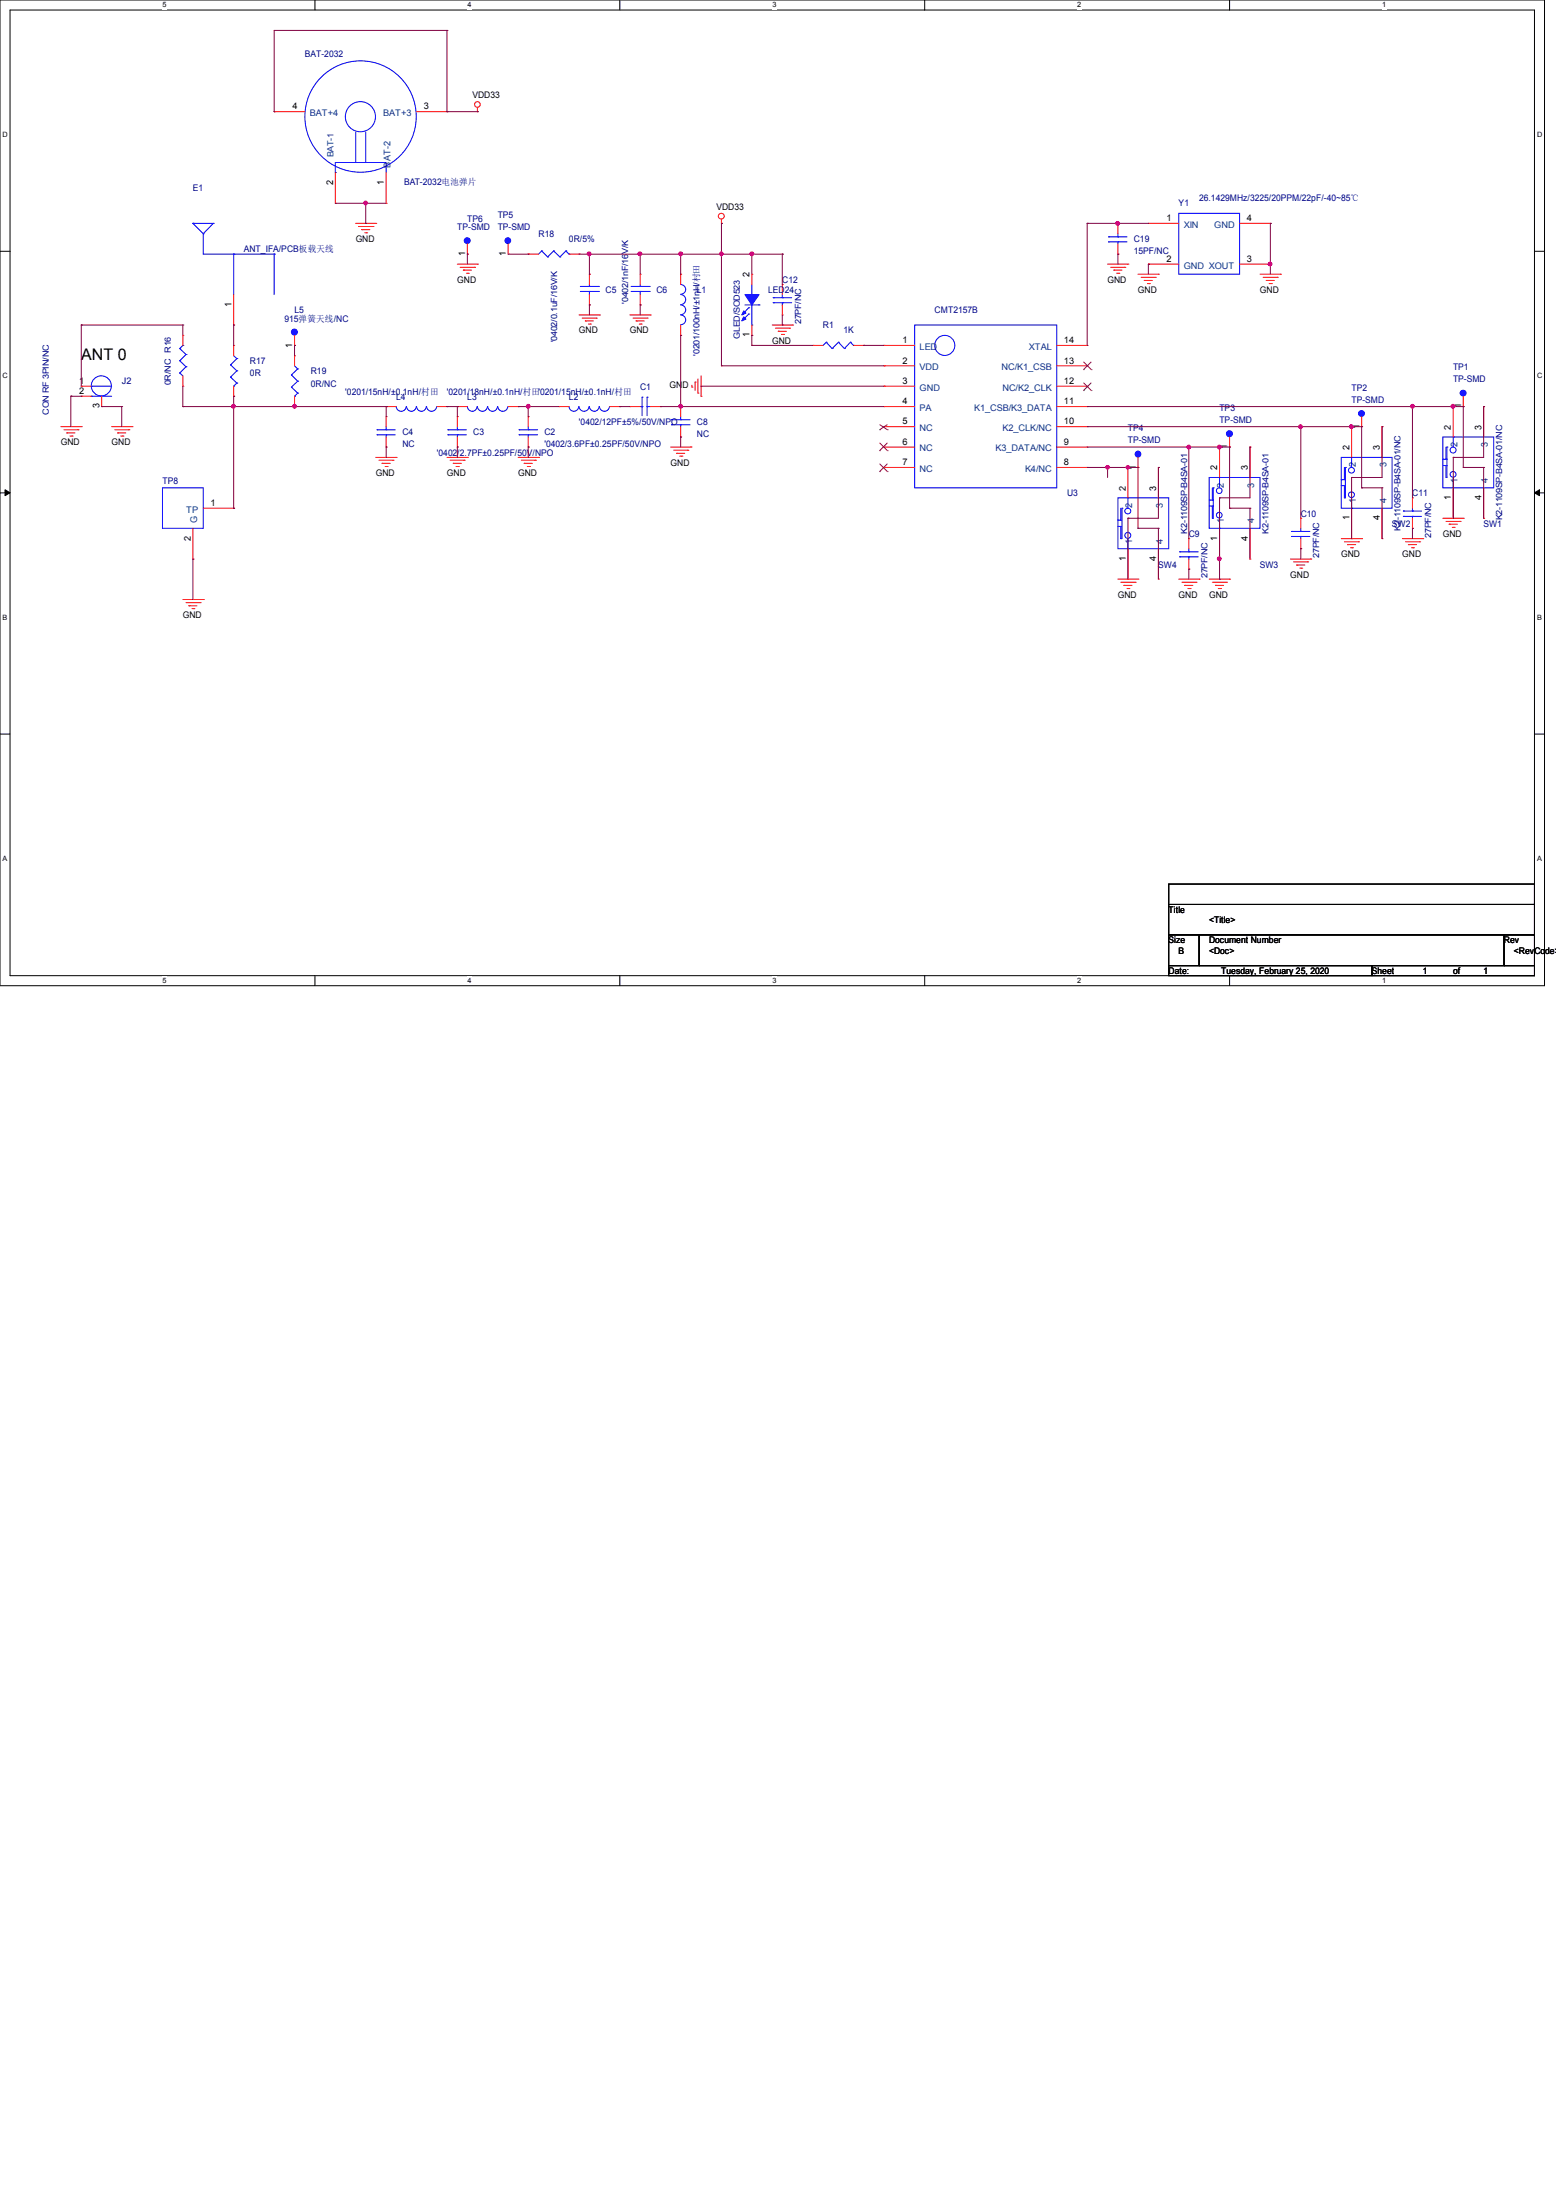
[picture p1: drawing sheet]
<svg xmlns="http://www.w3.org/2000/svg" width="210mm" height="297mm" viewBox="0 0 210 297" stroke-linecap="round" stroke-linejoin="round" font-family="sans-serif">
<path d="M0 0h208.4v133h-208.4zM1.4 1.4h205.7v130.3h-205.7z" fill="none" stroke="#000" stroke-width=".13"/>
<g fill="#fff">
<path d="M21.9 .1h.6v1.1h-.6z"/>
<path d="M21.9 131.8h.6v1.1h-.6z"/>
</g>
<path d="M42.5 0v1.4M42.5 131.7v1.3" fill="none" stroke="#000" stroke-width=".13"/>
<g fill="#fff">
<path d="M63.1 .1h.5v1.1h-.5z"/>
<path d="M63.1 131.8h.5v1.1h-.5z"/>
</g>
<path d="M83.7 0v1.4M83.7 131.7v1.3" fill="none" stroke="#000" stroke-width=".13"/>
<g fill="#fff">
<path d="M104.2 .1h.6v1.1h-.6z"/>
<path d="M104.2 131.8h.6v1.1h-.6z"/>
</g>
<path d="M124.8 0v1.4M124.8 131.7v1.3" fill="none" stroke="#000" stroke-width=".13"/>
<g fill="#fff">
<path d="M145.4 .1h.5v1.1h-.5z"/>
<path d="M145.4 131.8h.5v1.1h-.5z"/>
</g>
<path d="M165.9 0v1.4M165.9 131.7v1.3" fill="none" stroke="#000" stroke-width=".13"/>
<g fill="#fff">
<path d="M186.5 .1h.6v1.1h-.6z"/>
<path d="M186.5 131.8h.6v1.1h-.6z"/>
<path d="M.3 17.6h.8v1.1h-.8z"/>
<path d="M207.4 17.6h.8v1.1h-.8z"/>
<path d="M.3 50.2h.8v1.1h-.8z"/>
<path d="M207.4 50.2h.8v1.1h-.8z"/>
</g>
<path d="M0 33.9h1.4M207.1 33.9h1.3" fill="none" stroke="#000" stroke-width=".13"/>
<g fill="#fff">
<path d="M.3 82.8h.7v1.1h-.7z"/>
<path d="M207.4 82.8h.7v1.1h-.7z"/>
</g>
<path d="M0 66.5h1.4M207.1 66.5h1.3" fill="none" stroke="#000" stroke-width=".13"/>
<path d="M.7 66.1l.7 .4-.7 .4zM207.1 66.5l.7-.4v.8z" fill="#000" stroke="#000" stroke-width=".13"/>
<g fill="#fff">
<path d="M.3 115.3h.7v1.1h-.7z"/>
<path d="M207.4 115.3h.7v1.1h-.7z"/>
</g>
<path d="M0 99.1h1.4M207.1 99.1h1.3M157.7 119.3h49.4v2.7h-49.4zM157.7 122h49.4v4.2h-49.4zM157.7 126.2h4.1v4.1h-4.1zM157.7 130.3h27.5v1.4h-27.5zM161.8 126.2h41.2v4.1h-41.2zM185.2 130.3h21.9v1.4h-21.9zM203 126.2h4.1v4.1h-4.1z" fill="none" stroke="#000" stroke-width=".13"/>
<g fill="none" stroke="#f00" stroke-width=".13">
<path d="M37 15.1h.1M37 15.1h4.1M56.2 15.1h4.1M60.3 15.1h.1M64.4 15.1h.1M64.4 14.5v.6M31.5 39.8v4.1M45.3 27.4h.1M45.3 23.3v4.1M48 30.1h2.7M48.4 30.6h1.9M48.8 31h.1"/>
<path d="M48.8 31h1.1M49.2 31.4h.3M49.5 31.4h.1M50.3 30.6h.1M50.7 30.1h.1M52.1 27.4h.1M52.1 23.3v4.1M61.7 35.6h2.7M62.1 36.1h2M62.5 36.4h.1M62.5 36.4h1.1M62.9 36.9h.3"/>
<path d="M63.1 34.3h.1M63.1 32.9v1.4M63.2 36.9h.1M64.1 36.1h.1M64.4 35.6h.1M68.6 34.3h.1M68.6 32.9v1.4M71.3 34.3h.1M71.3 34.3h1.4M76.8 34.3h1.3M78.1 34.3h.1M79.5 37h.1"/>
<path d="M79.5 37v1.4M79.5 39.8v1.3M86.4 37h.1M86.4 37v1.4M86.4 39.8v1.3M91.9 37h.1M91.9 37v1.4M97.4 30.1h.1M97.4 29.6v.5M101.5 37h.1M101.5 37v1.4M105.6 38.4h.1"/>
<path d="M105.6 38.4v1.4M149.5 35.6h2.7M149.9 36.1h1.9M150.3 36.4h.1M150.3 36.4h1.1M150.7 36.9h.3M150.9 34.3h.1M150.9 30.1h.1M150.9 30.1v1.4M150.9 32.9v1.4M151 36.9h.1M151.8 36.1h.1"/>
<path d="M152.2 35.6h.1M153.6 37h2.7M154 37.4h1.9M154.4 37.8h.1M154.4 37.8h1.1M154.9 38.3h.2M155 30.1h.1M155 35.6h.1M155 35.6h4.1M155 30.1h4.1M155.1 38.3h.1M155.9 37.4h.1"/>
<path d="M156.3 37h.1M167.3 35.6h4.1M167.3 30.1h4.1M170.1 37h2.7M170.5 37.4h1.9M170.9 37.8h.1M170.9 37.8h1.1M171.3 38.3h.3M171.4 35.6h.1M171.4 30.1h.1M171.6 38.3h.1M172.4 37.4h.1"/>
<path d="M172.8 37h.1M8.2 57.6h2.8M8.6 58h1.9M9 58.4h.1M9 58.4h1.1M9.4 58.8h.3M9.7 58.8h.1M10.5 58h.1M11 57.6h.1M11 52.1h.1M11 53.5h.1M11 52.1h1.3"/>
<path d="M11 53.5h1.3M13.7 54.9h.1M13.7 53.5v1.4M15.1 57.6h2.7M15.5 58h1.9M15.9 58.4h.1M15.9 58.4h1.1M16.3 58.8h.3M16.6 58.8h.1M17.4 58h.1M17.8 57.6h.1M24.7 52.1h.1"/>
<path d="M24.7 45.3h.1M24.7 45.3v1.3M24.7 50.7v1.4M31.5 46.6h.1M31.5 53.5h.1M31.5 43.9h.1M31.5 46.6v1.4M31.5 52.1v1.4M39.8 48h.1M39.8 54.9h.1M39.8 46.6h.1M39.8 45.3v1.3"/>
<path d="M39.8 48v1.4M39.8 53.5v1.4M52.1 54.9h.1M52.1 56.2h.1M52.1 54.9h1.4M52.1 56.2v1.4M52.1 59v1.3M59 54.9h1.3M60.3 54.9h.1M61.7 56.2h.1M61.7 54.9h.1M61.7 54.9h1.4"/>
<path d="M61.7 56.2v1.4M61.7 59v1.3M68.6 54.9h1.3M69.9 54.9h.1M71.3 56.2h.1M71.3 56.2v1.4M71.3 59v1.3M75.4 54.9h.1M75.4 54.9h1.4M78.1 42.5h2.8M78.6 42.9h1.9M79 43.3h.1"/>
<path d="M79 43.3h1.1M79.4 43.7h.3M79.5 41.1h.1M79.7 43.7h.1M80.5 42.9h.1M80.9 42.5h.1M82.3 54.9h1.4M83.7 54.9h.1M85 54.9h.1M85 42.5h2.8M85 54.9h1.4M85.4 42.9h1.9"/>
<path d="M85.9 43.3h.1M85.9 43.3h1.1M86.3 43.7h.2M86.4 41.1h.1M86.5 43.7h.1M87.3 42.9h.1M87.8 42.5h.1M87.8 54.9h1.4M89.2 54.9h.1M91.9 59h.1M91.9 54.9h.1M91.9 45.3h.1"/>
<path d="M91.9 43.9v1.4M91.9 54.9v1.3M91.9 57.6v1.4M93.4 52.2h.1M93.4 52v.2M93.8 51.6h.1M93.8 51.6v1.1M94.2 53h.1M94.2 51.1v1.9M94.6 53.5h.1M94.6 50.7v2.8M101.5 45.3h.1"/>
<path d="M101.5 43.9v1.4M104.2 43.9h2.8M104.6 44.3h2M105 44.7h.1M105 44.7h1.1M105.5 45.1h.2M105.6 42.5h.1M105.6 41.1v1.4M105.7 45.1h.1M106.6 44.3h.1M107 43.9h.1M109.7 46.6h.1"/>
<path d="M109.7 46.6h1.4M115.2 46.6h1.4M116.6 46.6h.1M119.3 46.6h.1M119.3 49.4h.1M119.3 52.1h.1M119.3 54.9h.1M119.3 57.6h.1M119.3 57.6h4.1M119.3 46.6h4.1M119.3 49.4h4.1M119.3 52.1h4.1"/>
<path d="M119.3 54.9h4.1M142.6 57.6h4.1M142.6 46.6h4.1M142.6 49.4h4.1M142.6 52.1h4.1M142.6 54.9h4.1M146.7 57.6h.1M146.7 54.9h.1M146.7 52.1h.1M146.7 49.4h.1M146.7 46.6h.1M165.9 59v1.3"/>
<path d="M182.4 57.6h.1M182.4 57.6v4.1M183.8 57.6h.1M183.8 56.2v1.4M186.5 57.6h.1M186.5 57.6v4.1M196.1 54.9h.1M196.1 54.9v4.1M197.5 54.9h.1M197.5 53.5v1.4M200.2 54.9h.1M200.2 54.9v4.1"/>
<path d="M26 75.4h.1M26 71.3v4.1M27.4 68.6h4.1M31.5 68.6h.1M50.7 61.7h2.8M51.1 62.1h1.9M51.6 62.5h.1M51.6 62.5h1.1M52 62.9h.2M52.1 60.3h.1M52.2 62.9h.1M53 62.1h.1"/>
<path d="M53.5 61.7h.1M60.3 61.7h2.8M60.7 62.1h2M61.2 62.5h.1M61.2 62.5h1.1M61.6 62.9h.2M61.7 60.3h.1M61.8 62.9h.1M62.7 62.1h.1M63.1 61.7h.1M69.9 61.7h2.8M70.4 62.1h1.9"/>
<path d="M70.7 62.5h.1M70.7 62.5h1.1M71.2 62.9h.3M71.3 60.3h.1M71.5 62.9h.1M72.3 62.1h.1M72.7 61.7h.1M90.5 60.3h2.8M90.9 60.7h1.9M91.3 61.2h.1M91.3 61.2h1.1M91.7 61.6h.3"/>
<path d="M92 61.6h.1M92.8 60.7h.1M93.3 60.3h.1M119.3 60.3h.1M119.3 63.1h.1M119.3 60.3h4.1M119.3 63.1h4.1M142.6 60.3h4.1M142.6 63.1h4.1M146.7 60.3h.1M146.7 63.1h.1M150.9 78.1h2.7"/>
<path d="M151.3 78.6h1.9M151.7 79h.1M151.7 79h1.1M152.1 79.4h.3M152.2 78.1h.1M152.2 63.1h.1M152.2 63.1v4.1M152.2 74v4.1M152.4 79.4h.1M153.2 78.6h.1M153.6 78.1h.1M153.6 63.1h.1"/>
<path d="M153.6 61.7v1.4M156.3 63.1h.1M156.3 78.1h.1M156.3 63.1v4.1M156.3 74v4.1M159.1 78.1h2.7M159.5 78.6h1.9M159.9 79h.1M159.9 79h1.1M160.3 79.4h.3M160.4 76.8h.1M160.4 72.7h.1"/>
<path d="M160.4 72.7v1.3M160.4 75.4v1.4M160.6 79.4h.1M161.4 78.6h.1M161.8 78.1h.1M163.2 78.1h2.7M163.6 78.6h1.9M164 79h.1M164 79h1.1M164.4 79.4h.3M164.6 75.4h.1M164.6 60.3h.1"/>
<path d="M164.6 60.3v4.1M164.6 71.3v4.1M164.7 79.4h.1M165.5 78.6h.1M165.9 78.1h.1M165.9 60.3h.1M168.7 60.3h.1M168.7 75.4h.1M168.7 60.3v4.1M168.7 71.3v4.1M174.2 75.4h2.7M174.6 75.8h1.9"/>
<path d="M175 76.2h.1M175 76.2h1.1M175.4 76.7h.3M175.6 74h.1M175.6 69.9h.1M175.6 69.9v1.4M175.6 72.7v1.3M175.7 76.7h.1M176.5 75.8h.1M176.9 75.4h.1M181 72.7h2.8M181.4 73.1h1.9"/>
<path d="M181.9 73.5h.1M181.9 73.5h1.1M182.3 73.9h.2M182.4 72.7h.1M182.4 68.6v4.1M182.5 73.9h.1M183.3 73.1h.1M183.8 72.7h.1M186.5 72.7h.1M186.5 68.6v4.1M189.3 72.7h2.7M189.7 73.1h1.9"/>
<path d="M190.1 73.5h.1M190.1 73.5h1.1M190.5 73.9h.3M190.6 71.3h.1M190.6 67.2h.1M190.6 67.2v1.4M190.6 69.9v1.4M190.8 73.9h.1M191.6 73.1h.1M192 72.7h.1M194.7 69.9h2.8M195.2 70.4h1.9"/>
<path d="M195.6 70.7h.1M195.6 70.7h1.1M196 71.2h.3M196.1 69.9h.1M196.1 65.8v4.1M196.3 71.2h.1M197.1 70.4h.1M197.5 69.9h.1M200.2 69.9h.1M200.2 65.8v4.1M24.7 80.9h2.7M25.1 81.3h1.9"/>
<path d="M25.5 81.7h.1M25.5 81.7h1.1M25.9 82.1h.3M26.2 82.1h.1M27 81.3h.1M27.4 80.9h.1"/>
<circle cx="64.4" cy="14.1" r=".38"/>
<circle cx="97.4" cy="29.2" r=".39"/>
</g>
<g fill="#00f" stroke="#00f" stroke-width=".13">
<path d="M100.5 39.8h1.9l-.9 1.3z" fill-rule="evenodd"/>
<path d="M100.4 42.8l.3 .3-.6 .2z" fill-rule="evenodd"/>
<path d="M100.4 42l.3 .2-.6 .3z" fill-rule="evenodd"/>
<circle cx="165.9" cy="58.5" r=".4"/>
<circle cx="153.6" cy="61.3" r=".39"/>
<circle cx="197.5" cy="53" r=".39"/>
<circle cx="63.1" cy="32.5" r=".39"/>
<circle cx="68.5" cy="32.5" r=".38"/>
<circle cx="183.8" cy="55.8" r=".39"/>
<circle cx="39.7" cy="44.8" r=".4"/>
</g>
<g fill="none" stroke="#00f" stroke-width=".13">
<path d="M48 17.8v4.1h1.4v-4.1M26 30.1h.1M26 30.1l1.4 1.4M26 30.1h2.8M27.4 31.5h.1M27.4 31.5v2.8h9.6M28.8 30.1h.1M28.8 30.1l-1.4 1.4M31.5 34.3h.1M31.5 34.3v5.5M37 34.3h.1M37 34.3v5.5"/>
<path d="M45.3 23.3h.1M45.3 23.3v-1.4h6.8v1.4M73.1 33.9h.1M73.1 33.9l-.4 .4M73.1 33.9l.8 .8M73.9 34.7h.1M74.7 33.9h.1M74.7 33.9l-.8 .8M74.7 33.9l.9 .8M75.6 34.7h.1M76.4 33.9h.1M76.4 33.9l-.8 .8"/>
<path d="M76.4 33.9l.4 .4M76.8 34.3h.1M78.3 39.3h2.5M78.3 38.7h2.5M79.5 38.7h.1M79.5 39.3h.1M79.5 38.4v.3M79.5 39.3v.5M80.8 39.3h.1M80.8 38.7h.1M85.2 39.3h2.4M85.2 38.7h2.4"/>
<path d="M86.4 38.7h.1M86.4 39.3h.1M86.4 38.4v.3M86.4 39.3v.5M87.6 39.3h.1M87.6 38.7h.1M91.9 38.4a.66 .66 0 0 1 .6 .7 .66 .66 0 0 1-.6 .6M91.9 39.8a.68 .68 0 0 1 .6 .6 .68 .68 0 0 1-.6 .7M101.5 39.8h.1M101.5 38.4v1.4M105.6 39.8v.4M149.6 32h.1"/>
<path d="M149.6 32.6h.1M149.6 32h2.5M149.6 32.6h2.5M150.9 32.6h.1M150.9 32h.1M150.9 31.5v.5M150.9 32.6v.3M159.1 28.8h8.2v8.2h-8.2zM12.3 52.1h.1M12.3 53.5h.1M12.3 52.1h2.8M12.3 53.5h2.8"/>
<path d="M24.3 50.3h.1M24.3 48.7h.1M24.3 47h.1M24.3 50.3l.4 .4M24.3 48.7l.8 .8M24.3 47l.8 .8M24.7 46.6h.1M24.7 46.6l-.4 .4M25.1 49.5h.1M25.1 47.8h.1M25.1 49.5l-.8 .8M25.1 47.8l-.8 .9"/>
<path d="M31.1 49.2h.1M31.1 50.9h.1M31.1 49.2l.9 .8M31.1 50.9l.9 .8M31.5 52.1h.1M31.5 48l.5 .4M32 48.4h.1M32 50h.1M32 51.7h.1M32 48.4l-.9 .8M32 50l-.9 .9M32 51.7l-.5 .4"/>
<path d="M39.3 50.6h.1M39.3 52.2h.1M39.3 50.6l.9 .8M39.3 52.2l.9 .8M39.8 53.5h.1M39.8 49.4l.4 .4M40.2 49.8h.1M40.2 51.4h.1M40.2 53h.1M40.2 49.8l-.9 .8M40.2 51.4l-.9 .8M40.2 53l-.4 .5"/>
<path d="M50.9 58h.1M50.9 58.7h.1M50.9 58h2.4M50.9 58.7h2.4M52.1 58.7h.1M52.1 58h.1M52.1 57.6v.4M52.1 58.7v.3M54.8 54.9a.68 .68 0 0 1-.7 .6 .68 .68 0 0 1-.6-.6M56.2 54.9a.66 .66 0 0 1-.7 .6 .66 .66 0 0 1-.6-.6M57.5 54.9a.66 .66 0 0 1-.6 .6 .66 .66 0 0 1-.7-.6M58.9 54.9a.68 .68 0 0 1-.6 .6 .68 .68 0 0 1-.7-.6"/>
<path d="M60.5 58h.1M60.5 58.7h.1M60.5 58h2.4M60.5 58.7h2.4M61.7 58.7h.1M61.7 58h.1M61.7 57.6v.4M61.7 58.7v.3M64.4 54.9a.66 .66 0 0 1-.7 .6 .66 .66 0 0 1-.6-.6M65.8 54.9a.68 .68 0 0 1-.7 .6 .68 .68 0 0 1-.7-.6M67.1 54.9a.66 .66 0 0 1-.6 .6 .66 .66 0 0 1-.7-.6M68.5 54.9a.68 .68 0 0 1-.6 .6 .68 .68 0 0 1-.7-.6"/>
<path d="M70.1 58h.1M70.1 58.7h.1M70.1 58h2.5M70.1 58.7h2.5M71.3 58.7h.1M71.3 58h.1M71.3 57.6v.4M71.3 58.7v.3M78.1 54.9a.66 .66 0 0 1-.6 .6 .66 .66 0 0 1-.7-.6M79.5 54.9a.68 .68 0 0 1-.7 .6 .68 .68 0 0 1-.7-.6M80.9 54.9a.66 .66 0 0 1-.7 .6 .66 .66 0 0 1-.7-.6M82.3 54.9a.68 .68 0 0 1-.7 .6 .68 .68 0 0 1-.7-.6"/>
<path d="M86.4 54.9h.3M86.7 54.9h.1M86.7 53.6h.1M86.7 53.6v2.5M87.3 53.6h.1M87.3 54.9h.1M87.3 54.9h.5M87.3 53.6v2.5M90.6 56.6h.1M90.6 57.3h.1M90.6 56.6h2.5M90.6 57.3h2.5"/>
<path d="M91.9 57.3h.1M91.9 56.6h.1M91.9 41.1a.66 .66 0 0 1 .6 .7 .66 .66 0 0 1-.6 .7M91.9 42.5a.66 .66 0 0 1 .6 .7 .66 .66 0 0 1-.6 .6M91.9 56.2v.4M91.9 57.3v.3M100.5 41.1h1.9M101 41.5h.1M101 42.4h.1M101 41.5l-.8 .9M101 42.4l-.8 .8M101.5 43.9h.1"/>
<path d="M101.5 41.1v2.8M102.4 41.1h.1M104.4 40.2h.1M104.4 40.9h.1M104.4 40.2h2.4M104.4 40.9h2.4M105.6 40.9h.1M105.6 40.2h.1M105.6 40.9v.2M111.5 46.2h.1M111.5 46.2l-.4 .4M111.5 46.2l.8 .8"/>
<path d="M112.3 47h.1M113.2 46.2h.1M113.2 46.2l-.9 .8M113.2 46.2l.8 .8M114 47h.1M114.8 46.2h.1M114.8 46.2l-.8 .8M114.8 46.2l.4 .4M115.2 46.6h.1M123.4 43.9h19.2v21.9h-19.2zM194.7 59h6.9v6.8h-6.9zM196.1 59h.1"/>
<path d="M196.1 59v1.3M21.9 65.8h5.5v5.5h-5.5zM150.9 67.2h6.8v6.8h-6.8zM150.9 70.2h.1M150.9 70.2h.4M150.9 71h.4M151.3 70.2h.1M151.3 71h.1M151.3 72.7h.1M151.3 68.6v1.6M151.3 71v1.7M151.4 68.6h.1"/>
<path d="M151.4 68.6v4.1M152.2 74h.1M152.2 67.2h.1M152.2 67.2v1.4M152.2 72.7v1.3M159.2 74.5h.1M159.2 75.1h.1M159.2 74.5h2.5M159.2 75.1h2.5M160.4 75.1h.1M160.4 74.5h.1M160.4 74v.5"/>
<path d="M160.4 75.1v.3M163.2 64.4h6.9v6.9h-6.9zM163.2 67.5h.1M163.2 67.5h.4M163.2 68.3h.4M163.6 67.5h.1M163.6 68.3h.1M163.6 69.9h.1M163.6 65.8v1.7M163.6 68.3v1.6M163.7 65.8h.1M163.7 65.8v4.1"/>
<path d="M164.6 71.3h.1M164.6 64.4h.1M164.6 64.4v1.4M164.6 69.9v1.4M174.3 71.7h.1M174.3 72.4h.1M174.3 71.7h2.5M174.3 72.4h2.5M175.6 72.4h.1M175.6 71.7h.1M175.6 71.3v.4M175.6 72.4v.3"/>
<path d="M181 61.7h6.9v6.9h-6.9zM181 64.7h.1M181 64.7h.4M181 65.5h.4M181.4 64.7h.1M181.4 65.5h.1M181.4 67.2h.1M181.4 63.1v1.6M181.4 65.5v1.7M181.6 63.1h.1M181.6 63.1v4.1M182.4 68.6h.1"/>
<path d="M182.4 61.7h.1M182.4 61.7v1.4M182.4 67.2v1.4M189.4 69h.1M189.4 69.7h.1M189.4 69h2.5M189.4 69.7h2.5M190.6 69.7h.1M190.6 69h.1M190.6 68.6v.4M190.6 69.7v.2M194.7 62h.1"/>
<path d="M194.7 62h.5M194.7 62.8h.5M195.2 62h.1M195.2 62.8h.1M195.2 64.4h.1M195.2 60.3v1.7M195.2 62.8v1.6M195.3 60.3h.1M195.3 60.3v4.1M196.1 65.8h.1M196.1 64.4v1.4"/>
<circle cx="48.6" cy="15.7" r="2.03"/>
<circle cx="48.7" cy="15.7" r="7.5"/>
<circle cx="13.7" cy="52.1" r="1.35"/>
<circle cx="127.5" cy="46.6" r="1.35"/>
<circle cx="152.2" cy="72.2" r=".4"/>
<circle cx="152.2" cy="69" r=".39"/>
<circle cx="164.5" cy="69.5" r=".38"/>
<circle cx="164.5" cy="66.2" r=".38"/>
<circle cx="182.4" cy="66.8" r=".39"/>
<circle cx="182.4" cy="63.5" r=".39"/>
<circle cx="196.1" cy="60.7" r=".4"/>
<circle cx="196.1" cy="64" r=".39"/>
</g>
<g fill="none" stroke="#804000" stroke-width=".13">
<path d="M118.7 58h.1M118.7 57.3l1.1 .7M118.7 59.8l1.1 1M119.8 58h.1M119.8 57.3l-1.1 .7M119.8 59.8l-1.1 1M146.2 52.7h.1M146.2 49.9h.1M146.2 51.6l1.1 1.1M146.2 48.8l1.1 1.1M147.3 52.7h.1M147.3 49.9h.1"/>
<path d="M147.3 51.6l-1.1 1.1M147.3 48.8l-1.1 1.1M118.7 60.8h.1M118.7 63.6h.1M118.7 62.6l1.1 1M119.8 60.8h.1M119.8 63.6h.1M119.8 62.6l-1.1 1"/>
</g>
<g fill="none" stroke="#800040" stroke-width=".13">
<path d="M37 15.1h.1M60.3 4.1h.1M60.3 15.1h.1M60.3 4.1h-23.3v11M60.3 4.1v11M60.3 15.1h4.1M64.4 15.1h.1M45.3 27.4h6.8M49.4 27.4h.1M49.4 30.1h.1M49.4 27.4v2.7M63.1 34.3h.1"/>
<path d="M63.1 34.3v1.3M68.6 34.3h2.7M71.3 34.3h.1M78.1 34.3h27.5M79.5 37h.1M79.5 34.3h.1M79.5 34.3v2.7M86.4 34.3h.1M86.4 34.3v2.7M91.9 34.3h.1M91.9 34.3v2.7M97.4 30.1h.1"/>
<path d="M97.4 34.3h.1M97.4 30.1v19.3M101.5 34.3h.1M101.5 34.3v2.7M105.6 34.3h.1M105.6 34.3v4.1M146.7 30.1h.1M146.7 30.1h8.3M146.7 30.1v16.5M150.9 34.3h.1M150.9 30.1h.1M150.9 34.3v1.3"/>
<path d="M155 35.6h.1M155 35.6v1.4M171.4 35.6h.1M171.4 30.1h.1M171.4 30.1v6.9M9.6 53.5h.1M9.6 53.5v4.1M9.6 53.5h1.4M11 43.9h.1M11 43.9v8.2M11 43.9h13.7M13.7 54.9h.1"/>
<path d="M13.7 54.9h2.7M16.4 54.9h.1M16.4 54.9v2.7M24.7 43.9h.1M24.7 54.9h.1M24.7 54.9h27.4M24.7 43.9v1.4M24.7 52.1v2.8M31.5 43.9h.1M31.5 53.5h.1M31.5 43.9v2.7M31.5 53.5v15.1"/>
<path d="M39.8 54.9h.1M39.8 46.6h.1M39.8 46.6v1.4M52.1 54.9h.1M52.1 54.9v1.3M60.3 54.9h.1M60.3 54.9h1.4M61.7 54.9h.1M61.7 54.9v1.3M69.9 54.9h.1M69.9 54.9h5.5M71.3 54.9h.1"/>
<path d="M71.3 54.9v1.3M79.5 41.1h.1M79.5 41.1v1.4M83.7 54.9h.1M83.7 54.9h1.3M86.4 41.1h.1M86.4 41.1v1.4M89.2 54.9h.1M89.2 54.9h30.1M91.9 54.9h.1M91.9 59h.1M91.9 45.3h.1"/>
<path d="M91.9 45.3v9.6M91.9 59v1.3M94.6 52.1h.1M94.6 52.1h24.7M97.4 49.4h.1M97.4 49.4h21.9M101.5 46.6h.1M101.5 45.3h.1M101.5 45.3v1.3M101.5 46.6h8.2M105.6 43.9h.1M105.6 42.5v1.4"/>
<path d="M116.6 46.6h.1M116.6 46.6h2.7M146.7 54.9h50.8M146.7 57.6h37.1M175.6 57.6h.1M175.6 57.6v12.3M182.4 57.6h.1M183.8 57.6h.1M183.8 57.6v8.2M186.5 57.6h.1M186.5 57.6v6.8h-4.1M190.6 54.9h.1"/>
<path d="M190.6 54.9v12.3M196.1 54.9h.1M197.5 54.9h.1M197.5 54.9v8.2M200.2 54.9h.1M200.2 54.9v6.8h-4.1M26 75.4h.1M26 75.4v5.5M31.5 68.6h.1M52.1 60.3h.1M52.1 60.3v1.4M61.7 60.3h.1"/>
<path d="M61.7 60.3v1.4M71.3 60.3h.1M71.3 60.3v1.4M146.7 60.3h19.2M146.7 63.1h6.9M149.5 63.1h.1M149.5 63.1v1.3M152.2 69.9h.1M152.2 63.1h.1M152.2 69.9v8.2M153.6 63.1h.1M153.6 71.3h.1"/>
<path d="M153.6 63.1v8.2M153.6 71.3h2.7M156.3 63.1h.1M156.3 71.3h.1M156.3 63.1v6.8h-4.1M156.3 71.3v6.8M160.4 60.3h.1M160.4 76.8h.1M160.4 60.3v12.4M160.4 76.8v1.3M164.6 75.4h.1M164.6 67.2h.1"/>
<path d="M164.6 60.3h.1M164.6 78.1h.1M164.6 67.2v10.9M165.9 60.3h.1M165.9 68.6h.1M165.9 60.3v8.3M165.9 68.6h2.8M168.7 60.3h.1M168.7 68.6h.1M168.7 60.3v6.9h-4.1M168.7 68.6v6.8M175.6 74h.1"/>
<path d="M175.6 74v1.4M182.4 64.4h.1M182.4 64.4v8.3M183.8 65.8h.1M183.8 65.8h2.7M186.5 65.8h.1M186.5 65.8v6.9M190.6 71.3h.1M190.6 71.3v1.4M196.1 61.7h.1M196.1 61.7v8.2M197.5 63.1h.1"/>
<path d="M197.5 63.1h2.7M200.2 63.1h.1M200.2 63.1v6.8"/>
</g>
<g fill="#f0f" stroke="#f0f" stroke-width=".13">
<circle cx="97.3" cy="34.2" r=".24"/>
<circle cx="91.9" cy="54.8" r=".25"/>
<circle cx="91.9" cy="34.2" r=".25"/>
<circle cx="86.4" cy="34.2" r=".25"/>
<circle cx="71.3" cy="54.8" r=".25"/>
<circle cx="39.8" cy="54.8" r=".25"/>
<circle cx="171.4" cy="35.6" r=".24"/>
<circle cx="190.6" cy="54.8" r=".25"/>
<circle cx="196.1" cy="54.8" r=".25"/>
<circle cx="182.4" cy="57.6" r=".25"/>
<circle cx="164.5" cy="75.4" r=".25"/>
<circle cx="150.8" cy="30.1" r=".25"/>
<circle cx="31.5" cy="54.8" r=".25"/>
<circle cx="149.5" cy="63.1" r=".24"/>
<circle cx="152.2" cy="63.1" r=".23"/>
<circle cx="160.4" cy="60.3" r=".25"/>
<circle cx="164.5" cy="60.3" r=".25"/>
<circle cx="175.5" cy="57.6" r=".25"/>
<circle cx="101.5" cy="34.2" r=".25"/>
<circle cx="79.5" cy="34.2" r=".25"/>
<circle cx="49.3" cy="27.4" r=".24"/>
</g>
<text font-size="2.2" x="11" y="48.6">ANT 0</text>
<g font-size="1.2" fill="#000080">
<text x="41.1" y="7.7">BAT-2032</text>
<text x="26" y="25.8">E1</text>
<text x="54.6" y="25">BAT-2032电池弹片</text>
<text x="63.1" y="29.9">TP6</text>
<text x="67.2" y="29.4">TP5</text>
<text x="159.1" y="27.9">Y1</text>
<text x="161.8" y="27.2">26.1429MHz/3225/20PPM/22pF/-40~85℃</text>
<text x="32.9" y="34">ANT_IFA/PCB板载天线</text>
<text x="61.7" y="31">TP-SMD</text>
<text x="67.2" y="31">TP-SMD</text>
<text x="72.7" y="32">R18</text>
<text x="76.8" y="32.7">0R/5%</text>
<text x="153" y="32.7">C19</text>
<text x="153" y="34.3">15PF/NC</text>
<text x="81.7" y="39.5">C5</text>
<text x="84.8" y="41" transform="rotate(-90 84.8 41)">'0402/1nF/16V/K</text>
<text x="88.6" y="39.5">C6</text>
<text x="94.1" y="39.5">L1</text>
<text x="103.7" y="39.5">LED24</text>
<text x="105.6" y="38.1">C12</text>
<text x="23.1" y="47.6" transform="rotate(-90 23.1 47.6)">R16</text>
<text x="38.4" y="43.4">915弹簧天线/NC</text>
<text x="39.7" y="42.3">L5</text>
<text x="75.2" y="46.2" transform="rotate(-90 75.2 46.2)">'0402/0.1uF/16V/K</text>
<text x="99.9" y="45.7" transform="rotate(-90 99.9 45.7)">GLED/SOD523</text>
<text x="108.1" y="43.7" transform="rotate(-90 108.1 43.7)">27PF/NC</text>
<text x="111.1" y="44.3">R1</text>
<text x="113.8" y="45">1K</text>
<text x="126.1" y="42.3">CMT2157B</text>
<text x="16.4" y="51.9">J2</text>
<text x="23.1" y="52" transform="rotate(-90 23.1 52)">0R/NC</text>
<text x="33.7" y="49.1">R17</text>
<text x="33.7" y="50.8">0R</text>
<text x="41.9" y="50.5">R19</text>
<text x="41.9" y="52.2">0R/NC</text>
<text x="46.6" y="53.3">'0201/15nH/±0.1nH/村田</text>
<text x="53.5" y="53.9">L4</text>
<text x="60.3" y="53.3">'0201/18nH/±0.1nH/村田'0201/15nH/±0.1nH/村田</text>
<text x="63.1" y="53.9">L3</text>
<text x="76.8" y="53.9">L2</text>
<text x="86.4" y="52.6">C1</text>
<text x="94.4" y="48" transform="rotate(-90 94.4 48)">'0201/100nH/±1nH/村田</text>
<text x="182.4" y="52.7">TP2</text>
<text x="196.1" y="50">TP1</text>
<text x="196.1" y="51.6">TP-SMD</text>
<text x="6.6" y="56" transform="rotate(-90 6.6 56)">CON RF 3PIN/NC</text>
<text x="54.3" y="58.7">C4</text>
<text x="63.9" y="58.7">C3</text>
<text x="73.5" y="58.7">C2</text>
<text x="78.1" y="57.4">'0402/12PF±5%/50V/NPO</text>
<text x="94.1" y="57.4">C8</text>
<text x="94.1" y="59">NC</text>
<text x="152.2" y="58.2">TP4</text>
<text x="152.2" y="59.8">TP-SMD</text>
<text x="164.6" y="55.5">TP3</text>
<text x="164.6" y="57.1">TP-SMD</text>
<text x="182.4" y="54.4">TP-SMD</text>
<text x="21.9" y="65.3">TP8</text>
<text x="54.3" y="60.4">NC</text>
<text x="59" y="61.5">'0402/2.7PF±0.25PF/50V/NPO</text>
<text x="73.5" y="60.4">'0402/3.6PF±0.25PF/50V/NPO</text>
<text x="144" y="67">U3</text>
<text x="175.5" y="69.7">C10</text>
<text x="187.9" y="71.1">SW2</text>
<text x="189" y="71.6" transform="rotate(-90 189 71.6)">K2-1109SP-B4SA-01/NC</text>
<text x="190.6" y="67">C11</text>
<text x="200.2" y="71.1">SW1</text>
<text x="202.7" y="70.2" transform="rotate(-90 202.7 70.2)">K2-1109SP-B4SA-01/NC</text>
<text x="156.3" y="76.6">SW4</text>
<text x="160.2" y="72" transform="rotate(-90 160.2 72)">K2-1109SP-B4SA-01</text>
<text x="160.4" y="72.4">C9</text>
<text x="170" y="76.6">SW3</text>
<text x="171.2" y="72" transform="rotate(-90 171.2 72)">K2-1109SP-B4SA-01</text>
<text x="178" y="75.3" transform="rotate(-90 178 75.3)">27PF/NC</text>
<text x="193.1" y="72.6" transform="rotate(-90 193.1 72.6)">27PF/NC</text>
<text x="163" y="78" transform="rotate(-90 163 78)">27PF/NC</text>
</g>
<g font-size="1.2">
<text x="39.5" y="14.8">4</text>
<text x="57.2" y="14.8">3</text>
<text x="63.7" y="13.2">VDD33</text>
<text x="45" y="24.9" transform="rotate(-90 45 24.9)">2</text>
<text x="51.8" y="24.9" transform="rotate(-90 51.8 24.9)">1</text>
<text x="96.7" y="28.3">VDD33</text>
<text x="157.4" y="29.8">1</text>
<text x="168.3" y="29.8">4</text>
<text x="48" y="32.7">GND</text>
<text x="62.8" y="34.5" transform="rotate(-90 62.8 34.5)">1</text>
<text x="68.3" y="34.5" transform="rotate(-90 68.3 34.5)">1</text>
<text x="157.4" y="35.3">2</text>
<text x="168.3" y="35.3">3</text>
<text x="31.2" y="41.4" transform="rotate(-90 31.2 41.4)">1</text>
<text x="61.7" y="38.1">GND</text>
<text x="101.2" y="37.4" transform="rotate(-90 101.2 37.4)">2</text>
<text x="149.5" y="38.1">GND</text>
<text x="153.6" y="39.5">GND</text>
<text x="170" y="39.5">GND</text>
<text x="39.5" y="46.9" transform="rotate(-90 39.5 46.9)">1</text>
<text x="78.1" y="45">GND</text>
<text x="85" y="45">GND</text>
<text x="101.2" y="45.5" transform="rotate(-90 101.2 45.5)">1</text>
<text x="104.2" y="46.4">GND</text>
<text x="121.8" y="46.3">1</text>
<text x="143.6" y="46.3">14</text>
<text x="10.7" y="51.8">1</text>
<text x="10.7" y="53.2">2</text>
<text x="90.4" y="52.4">GND</text>
<text x="121.8" y="49.1">2</text>
<text x="121.8" y="51.8">3</text>
<text x="143.6" y="51.8">12</text>
<text x="143.6" y="49.1">13</text>
<text x="13.4" y="55.1" transform="rotate(-90 13.4 55.1)">3</text>
<text x="121.8" y="54.6">4</text>
<text x="121.8" y="57.3">5</text>
<text x="143.6" y="57.3">10</text>
<text x="143.6" y="54.6">11</text>
<text x="183.5" y="57.9" transform="rotate(-90 183.5 57.9)">1</text>
<text x="195.8" y="58" transform="rotate(-90 195.8 58)">2</text>
<text x="197.2" y="55.1" transform="rotate(-90 197.2 55.1)">1</text>
<text x="199.9" y="58" transform="rotate(-90 199.9 58)">3</text>
<text x="8.2" y="60.1">GND</text>
<text x="15.1" y="60.1">GND</text>
<text x="50.7" y="64.2">GND</text>
<text x="60.3" y="64.2">GND</text>
<text x="69.9" y="64.2">GND</text>
<text x="90.5" y="62.9">GND</text>
<text x="121.8" y="60">6</text>
<text x="121.8" y="62.8">7</text>
<text x="143.6" y="60">9</text>
<text x="143.6" y="62.8">8</text>
<text x="153.3" y="63.4" transform="rotate(-90 153.3 63.4)">1</text>
<text x="164.3" y="63.5" transform="rotate(-90 164.3 63.5)">2</text>
<text x="165.6" y="60.6" transform="rotate(-90 165.6 60.6)">1</text>
<text x="168.4" y="63.5" transform="rotate(-90 168.4 63.5)">3</text>
<text x="182.1" y="60.7" transform="rotate(-90 182.1 60.7)">2</text>
<text x="186.2" y="60.7" transform="rotate(-90 186.2 60.7)">3</text>
<text x="28.4" y="68.3">1</text>
<text x="151.9" y="66.2" transform="rotate(-90 151.9 66.2)">2</text>
<text x="156" y="66.2" transform="rotate(-90 156 66.2)">3</text>
<text x="182.1" y="70.2" transform="rotate(-90 182.1 70.2)">1</text>
<text x="186.2" y="70.2" transform="rotate(-90 186.2 70.2)">4</text>
<text x="195.8" y="67.5" transform="rotate(-90 195.8 67.5)">1</text>
<text x="199.9" y="67.5" transform="rotate(-90 199.9 67.5)">4</text>
<text x="25.7" y="72.9" transform="rotate(-90 25.7 72.9)">2</text>
<text x="151.9" y="75.7" transform="rotate(-90 151.9 75.7)">1</text>
<text x="156" y="75.7" transform="rotate(-90 156 75.7)">4</text>
<text x="164.3" y="72.9" transform="rotate(-90 164.3 72.9)">1</text>
<text x="168.4" y="72.9" transform="rotate(-90 168.4 72.9)">4</text>
<text x="174.1" y="77.9">GND</text>
<text x="181" y="75.2">GND</text>
<text x="189.3" y="75.2">GND</text>
<text x="194.7" y="72.4">GND</text>
<text x="24.7" y="83.4">GND</text>
<text x="150.9" y="80.7">GND</text>
<text x="159.1" y="80.7">GND</text>
<text x="163.2" y="80.7">GND</text>
<text x="157.7" y="123.2">Title</text>
<text x="163.2" y="124.6">&lt;Title&gt;</text>
<text x="157.7" y="127.3">Size</text>
<text x="157.7" y="131.4">Date:</text>
<text x="159.1" y="128.7">B</text>
<text x="163.2" y="127.3">Document Number</text>
<text x="163.2" y="128.7">&lt;Doc&gt;</text>
<text x="164.8" y="131.4">Tuesday, February 25, 2020</text>
<text x="185.1" y="131.4">Sheet</text>
<text x="192" y="131.4">1</text>
<text x="196.1" y="131.4">of</text>
<text x="200.2" y="131.4">1</text>
<text x="203" y="127.3">Rev</text>
<text x="204.3" y="128.7">&lt;RevCode&gt;</text>
</g>
<g font-size="1.2" fill="#004080">
<text x="41.8" y="15.7">BAT+4</text>
<text x="51.7" y="15.7">BAT+3</text>
<text x="45" y="21.3" transform="rotate(-90 45 21.3)">BAT-1</text>
<text x="52.7" y="22.6" transform="rotate(-90 52.7 22.6)">BAT-2</text>
<text x="159.8" y="30.7">XIN</text>
<text x="163.9" y="30.7">GND</text>
<text x="159.8" y="36.2">GND XOUT</text>
<text x="124.1" y="47.2">LED</text>
<text x="138.8" y="47.2">XTAL</text>
<text x="124.1" y="50">VDD</text>
<text x="124.1" y="52.7">GND</text>
<text x="135.2" y="50">NC/K1_CSB</text>
<text x="135.3" y="52.7">NC/K2_CLK</text>
<text x="124.1" y="55.5">PA</text>
<text x="124.1" y="58.2">NC</text>
<text x="131.5" y="55.5">K1_CSB/K3_DATA</text>
<text x="135.3" y="58.2">K2_CLK/NC</text>
<text x="124.1" y="60.9">NC</text>
<text x="124.1" y="63.7">NC</text>
<text x="134.4" y="60.9">K3_DATA/NC</text>
<text x="138.3" y="63.7">K4/NC</text>
<text x="165.2" y="65.8" transform="rotate(-90 165.2 65.8)">2</text>
<text x="169.3" y="65.8" transform="rotate(-90 169.3 65.8)">3</text>
<text x="183" y="63.1" transform="rotate(-90 183 63.1)">2</text>
<text x="187.1" y="63.1" transform="rotate(-90 187.1 63.1)">3</text>
<text x="196.7" y="65.2" transform="rotate(-90 196.7 65.2)">1</text>
<text x="196.7" y="60.3" transform="rotate(-90 196.7 60.3)">2</text>
<text x="200.8" y="65.2" transform="rotate(-90 200.8 65.2)">4</text>
<text x="200.8" y="60.3" transform="rotate(-90 200.8 60.3)">3</text>
<text x="25.1" y="69.2">TP</text>
<text x="26.6" y="70.6" transform="rotate(-90 26.6 70.6)">G</text>
<text x="152.8" y="68.5" transform="rotate(-90 152.8 68.5)">2</text>
<text x="156.9" y="68.5" transform="rotate(-90 156.9 68.5)">3</text>
<text x="165.2" y="70.6" transform="rotate(-90 165.2 70.6)">1</text>
<text x="169.3" y="70.6" transform="rotate(-90 169.3 70.6)">4</text>
<text x="183" y="67.9" transform="rotate(-90 183 67.9)">1</text>
<text x="187.1" y="67.9" transform="rotate(-90 187.1 67.9)">4</text>
<text x="152.8" y="73.4" transform="rotate(-90 152.8 73.4)">1</text>
<text x="156.9" y="73.4" transform="rotate(-90 156.9 73.4)">4</text>
</g>
<g font-size="1">
<text x="21.9" y="1">5</text>
<text x="63.1" y="1">4</text>
<text x="104.2" y="1">3</text>
<text x="145.4" y="1">2</text>
<text x="186.5" y="1">1</text>
<text x=".3" y="18.5">D</text>
<text x="207.5" y="18.5">D</text>
<text x=".3" y="51">C</text>
<text x="207.5" y="51">C</text>
<text x=".3" y="83.6">B</text>
<text x="207.5" y="83.6">B</text>
<text x=".3" y="116.2">A</text>
<text x="207.5" y="116.2">A</text>
<text x="21.9" y="132.7">5</text>
<text x="63.1" y="132.7">4</text>
<text x="104.2" y="132.7">3</text>
<text x="145.4" y="132.7">2</text>
<text x="186.5" y="132.7">1</text>
</g>
</svg>
